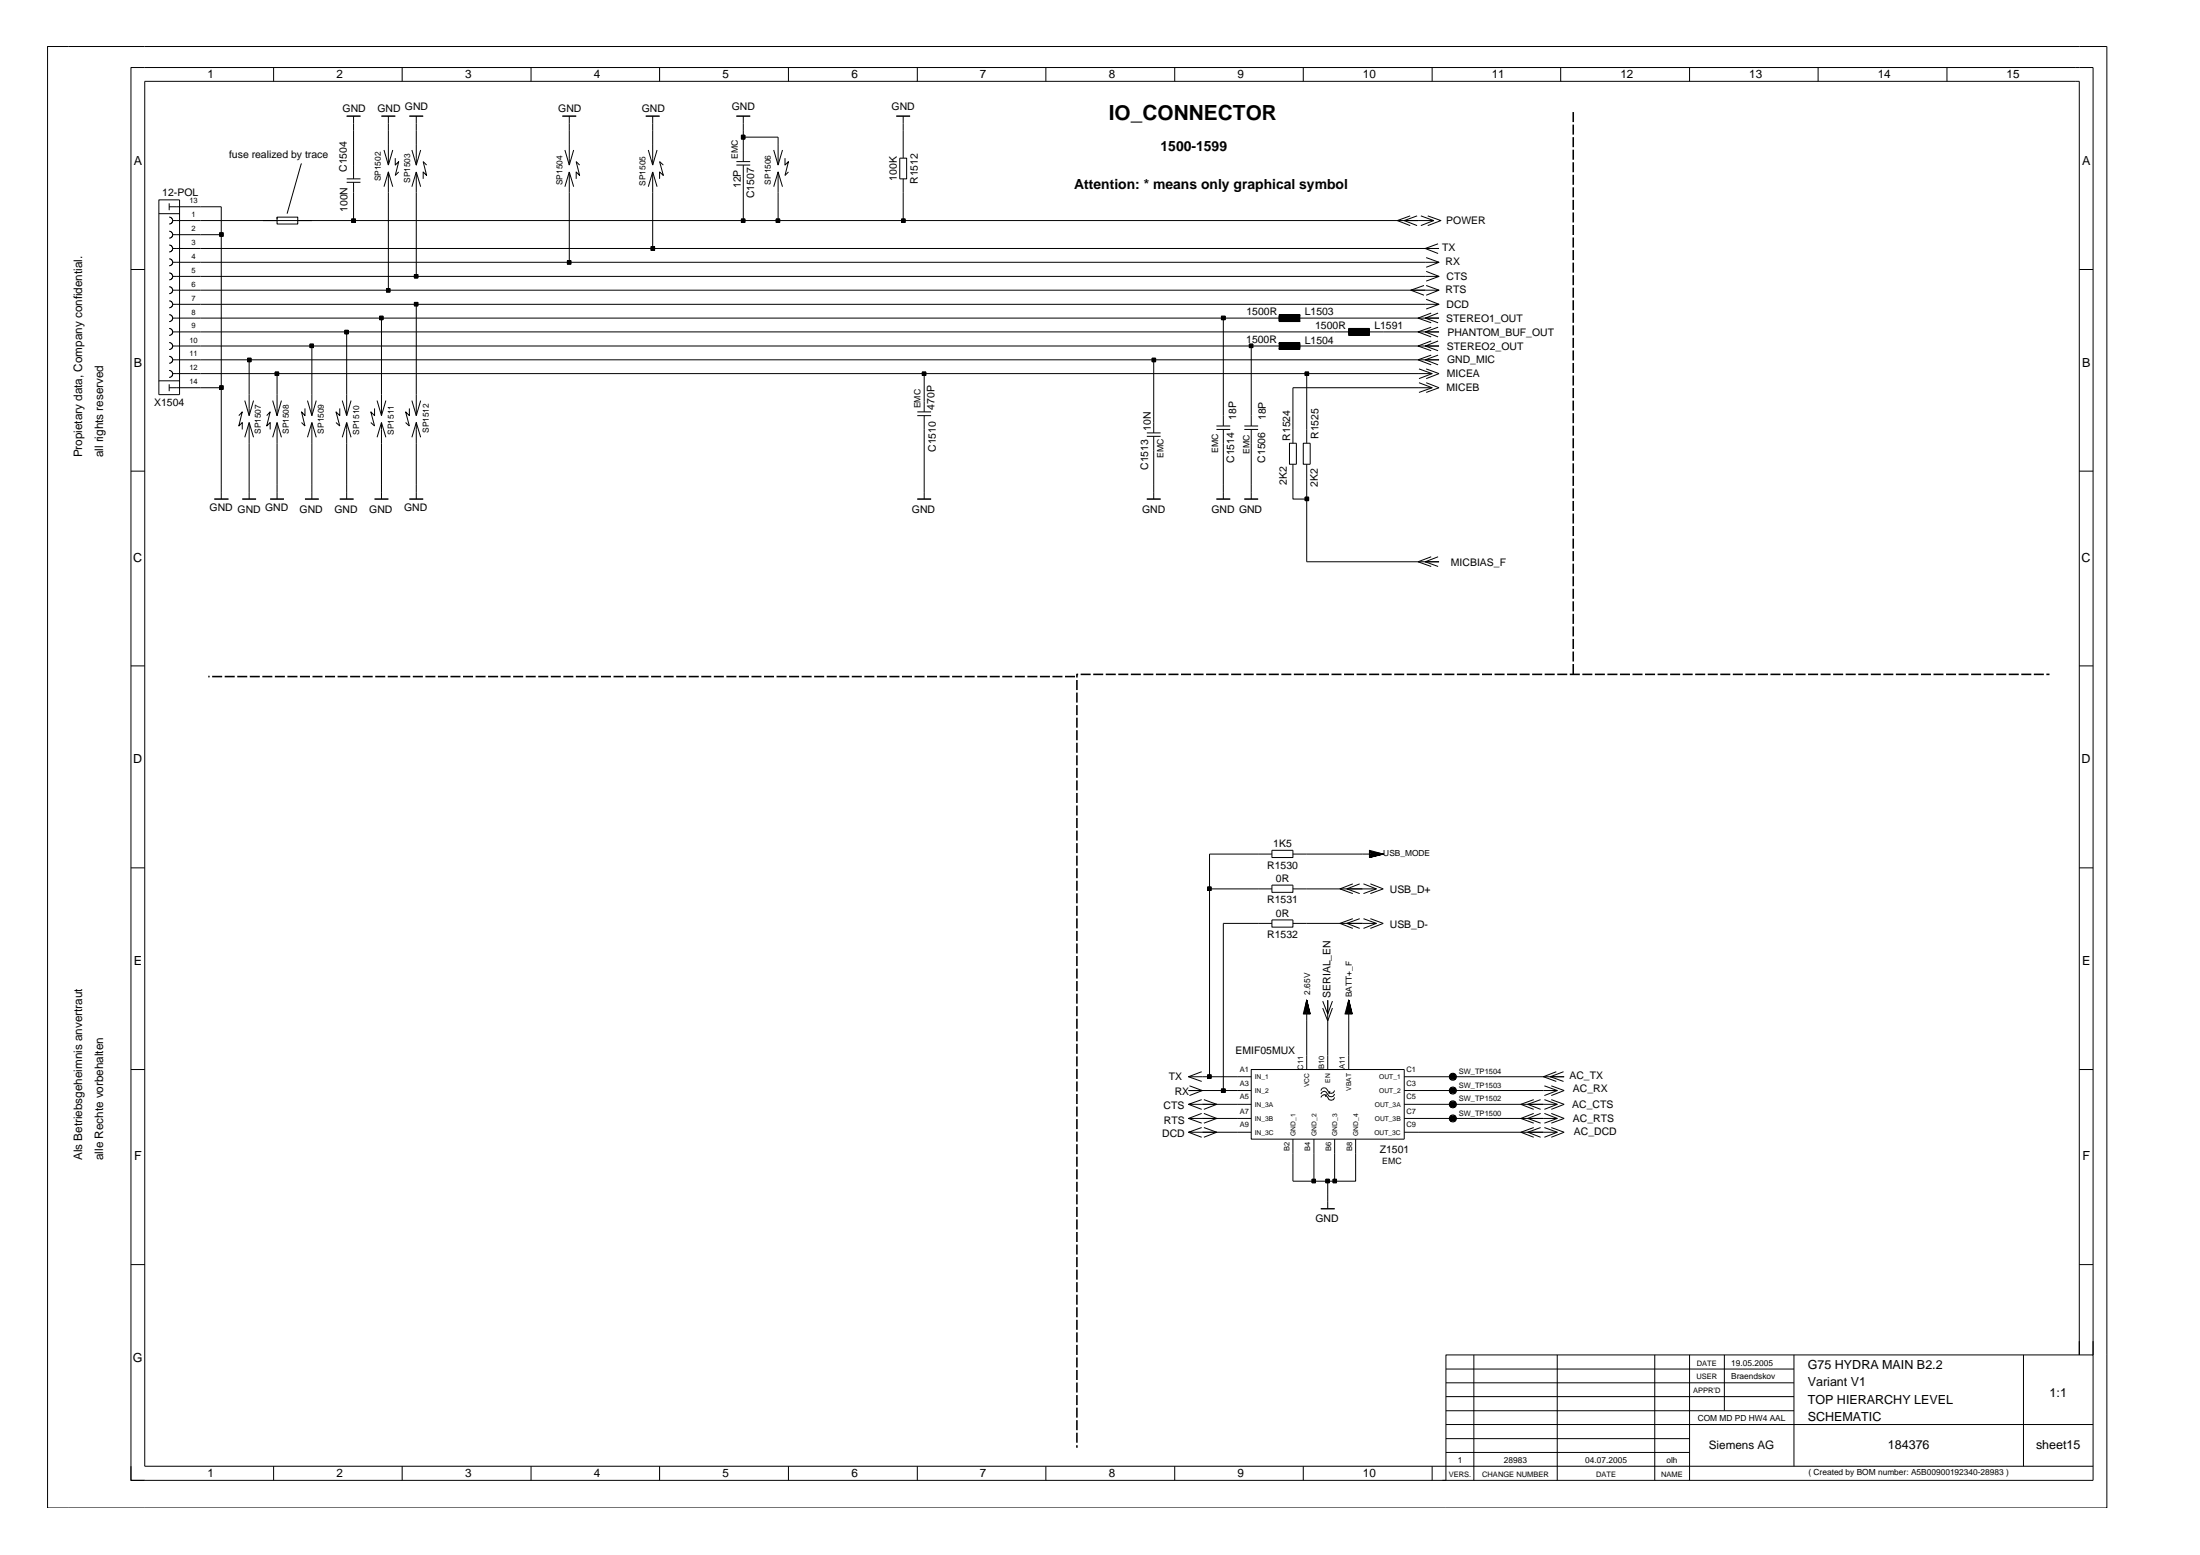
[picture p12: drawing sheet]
<svg xmlns="http://www.w3.org/2000/svg" width="594mm" height="420mm" viewBox="0 0 594 420" stroke-linecap="round" stroke-linejoin="round" font-family="sans-serif">
<g fill="none" stroke="#000" stroke-width=".27">
<path d="M12.8 12.6h556.1v394.5h-556.1zM73.9 18.2v3.8M108.6 18.2v3.8M143.4 18.2v3.8M178.1 18.2v3.8M212.9 18.2v3.8M247.7 18.2v3.8M282.4 18.2v3.8M317.2 18.2v3.8M351.9 18.2v3.8M386.7 18.2v3.8M421.4 18.2v3.8"/>
<path d="M456.2 18.2v3.8M491 18.2v3.8M525.8 18.2v3.8M93.6 31.4h3.7M95.5 31.4v16.9M103 31.4h3.7M104.9 31.4v13.2M110.5 31.4h3.8M112.4 31.4v13.2M151.9 31.4h3.7M153.7 31.4v13.2M174.4 31.4h3.7"/>
<path d="M176.2 31.4v13.2M198.9 31.4h3.7M200.2 36.5h.9v1h-.9zM200.7 31.4v12.2M200.7 37h9.4v7.6M242 31.4h3.8M243.9 31.4v11.3M42.9 54h5.6v52.5h-5.6zM42.9 57.7h5.6M45.7 58.6l.6 .2 .3 .5-.1 .8-.8 .4M45.7 55.8h14v78.9M45.7 54.9v1.9"/>
<path d="M46.6 59.5h340.6M74.8 58.6h5.6v1.9h-5.6zM74.8 58.6v.5M81.5 44.2h-.2l-3.8 13.5M93.6 48.3h3.7M93.6 49.2h3.7M95 59.1h1v1h-1zM95.5 49.2v10.3M103.7 50.4l1.2-4 1.2 4M103.7 40.5l1.2 4.1M104.9 46.4v31.9M106.1 40.5l-1.2 4.1"/>
<path d="M106.7 42.7v1.9l1-1-1 3.8 1-1M111.2 40.5l1.2 4.1 1.2-4.1M112.4 46.4v28.2M112.4 46.4l1.2 4M112.4 46.4l-1.2 4M115.2 44.6l-.9-1 .9 3.8-.9-1v1.9M152.5 40.5l1.2 4.1M153.7 46.4v24.4M153.7 46.4l1.2 4M153.7 46.4l-1.2 4M154.9 40.5l-1.2 4.1M156.5 44.6l-.9-1 .9 3.8-.9-1v1.9"/>
<path d="M175.1 40.5l1.1 4.1M176.2 46.4v20.7M176.2 46.4l1.2 4M176.2 46.4l-1.1 4M177.4 40.5l-1.2 4.1M179.1 44.6l-1-1 1 3.8-1-1v1.9M198.9 44.6h3.7M198.9 43.6h3.7M200.2 59.1h.9v1h-.9zM200.7 44.6v14.9M208.9 50.4l1.2-4 1.2 4M208.9 40.5l1.2 4.1"/>
<path d="M209.6 59.1h.9v1h-.9zM210.1 46.4v13.1M211.3 40.5l-1.2 4.1M212 42.7v1.9l.9-1-.9 3.8 .9-1M243 42.7h1.8v5.6h-1.8zM243.5 59.1h.9v1h-.9zM243.9 48.3v11.2M379.2 59.5l3.5 1.4M380.8 58.3l-3.5 1.2 3.5 1.4M382.7 58.3l-3.5 1.2h3.7M383.7 58.3l3.5 1.2-3.5 1.4M385.5 58.3l3.6 1.2-3.6 1.4"/>
<path d="M35.4 72.8h3.7M45.7 62.4l.6 .2 .3 .5-.1 .8-.8 .4M45.7 66.2l.6 .1 .3 .5-.1 .8-.8 .4M45.7 69.9l.6 .1 .3 .6-.1 .7-.8 .4M45.7 73.7l.6 .2 .3 .5-.1 .7-.8 .5M45.7 77.4l.6 .2 .3 .5-.1 .8-.8 .4M46.6 70.8h342l-3.5 1.4M46.6 74.6h342l-3.5 1.3M46.6 78.3h342l-3.5 1.4M46.6 67.1h342M46.6 63.4h13.1M59.3 62.9h1v.9h-1z"/>
<path d="M104.4 77.9h.9v1h-.9zM111.9 74.1h.9v.9h-.9zM153.2 70.4h.9v.9h-.9zM175.8 66.6h1v1h-1zM384.5 77.1l-3.5 1.2 3.5 1.4M385.1 69.5l3.5 1.3M385.1 73.3l3.5 1.3M385.1 77.1l3.5 1.2M388.3 65.8l-3.4 1.3 3.4 1.3M561.5 72.8h3.7M45.7 81.2l.6 .2 .3 .5-.1 .8-.8 .4M45.7 84.9l.6 .2 .3 .5-.1 .8-.8 .4"/>
<path d="M45.7 88.7l.6 .1 .3 .6-.1 .7-.8 .4M45.7 92.5l.6 .2 .3 .5-.1 .7-.8 .4M45.7 96.2l.6 .2 .3 .5-.1 .7-.8 .5M46.6 82.2h342l-3.5 1.2M46.6 93.4h298.8M46.6 89.6h317.6M46.6 97.1h342M66.9 96.7h.9v.9h-.9zM67.3 97.1v15.1M83.7 92.9h.9v.9h-.9zM84.2 93.4v18.8M93.1 89.2h.9v.9h-.9z"/>
<path d="M93.6 89.6v22.6M102.5 85.4h.9v.9h-.9zM103 85.9v26.3M111.9 81.6h.9v1h-.9zM112.4 82.2v30M311.1 96.7h1v.9h-1zM311.5 97.1v19.8M329.8 85.4h1v.9h-1zM330.3 85.9v29.1M337.4 92.9h.9v.9h-.9zM337.9 93.4v21.6M345.4 92.5h5.6v1.8h-5.6z"/>
<path d="M345.4 92.9h5.6h-5.6M345.4 93.2h5.6h-5.6M345.4 93.4h5.6h-5.6M345.4 93.7h5.6h-5.6M345.4 93.9h5.6h-5.6M345.4 86.7h5.6h-5.6M345.4 84.9h5.6v1.9h-5.6zM345.4 85h5.6h-5.6M345.4 85.3h5.6h-5.6M345.4 94.3h5.6M345.4 92.5h5.6M345.4 92.6h5.6"/>
<path d="M345.4 92.7h5.6M345.4 92.8h5.6M345.4 93h5.6M345.4 93.1h5.6M345.4 93.2h5.6M345.4 93.3h5.6M345.4 93.5h5.6M345.4 93.6h5.6M345.4 93.8h5.6M345.4 94h5.6M345.4 94.1h5.6M345.4 86.6h5.6"/>
<path d="M345.4 85.1h5.6M345.4 85.2h5.6M345.4 85.4h5.6M345.4 85.5h5.6M345.4 85.6h5.6M345.4 85.8h5.6M345.4 86h5.6M345.4 86.1h5.6M345.4 86.3h5.6M345.4 86.4h5.6M351 94.2h-5.6h5.6M351 92.7h-5.6h5.6"/>
<path d="M351 85.5h-5.6h5.6M351 85.7h-5.6h5.6M351 86h-5.6h5.6M351 86.2h-5.6h5.6M351 86.5h-5.6h5.6M364.2 88.7h5.6v1.8h-5.6zM364.2 90h5.6h-5.6M364.2 90.3h5.6h-5.6M364.2 90.4h5.6M364.2 90.5h5.6M364.2 88.8h5.6M364.2 88.9h5.6"/>
<path d="M364.2 89h5.6M364.2 89.2h5.6M364.2 89.3h5.6M364.2 89.4h5.6M364.2 89.5h5.6M364.2 89.7h5.6M364.2 89.8h5.6M364.2 89.9h5.6M364.2 90.1h5.6M364.2 90.2h5.6M369.8 88.8h-5.6h5.6M369.8 89.1h-5.6h5.6"/>
<path d="M369.8 89.4h-5.6h5.6M369.8 89.6h-5.6h5.6M369.8 89.9h-5.6h5.6M383.2 99.6l3.5 1.3-3.5 1.3M384.9 89.6l3.4 1.4M384.9 93.4l3.4 1.3M384.9 85.9l3.4 1.3M385.1 80.8l3.5 1.4M385.1 99.6l3.5 1.3-3.5 1.3M386.5 88.3l-3.6 1.3 3.6 1.4M386.5 92.1l-3.6 1.3 3.6 1.3M386.5 84.5l-3.6 1.4 3.6 1.3"/>
<path d="M386.5 95.9l-3.6 1.2 3.6 1.4M388.3 88.3l-3.4 1.3h3.7h-18.8M388.3 92.1l-3.4 1.3h3.7h-37.6M388.3 95.9l-3.4 1.2 3.4 1.4M388.3 84.5l-3.4 1.4h3.7h-342M42.9 102.8h5.6M45.7 100l.6 .2 .3 .5-.1 .8-.8 .4M45.7 104.7h14M45.7 103.7v1.9M46.6 100.9h340.1M59.3 104.2h1v.9h-1zM64.5 112.2l.9-1-.9 3.8 .9-.9v1.8"/>
<path d="M66.1 108.1l1.2 4.1M67.3 114.1v20.6M67.3 114.1l-1.2 4M67.3 114.1l1.2 4M68.5 108.1l-1.2 4.1M72 112.2l1-1-1 3.8 1-.9v1.8M73.6 108.1l1.2 4.1 1.2-4.1M74.3 100.4h.9v1h-.9zM74.8 100.9v11.3M74.8 114.1v20.6M74.8 114.1l-1.2 4M74.8 114.1l1.2 4"/>
<path d="M82.4 110.3v1.9l-1-1 1 3.8-1-.9M83 108.1l1.2 4.1M84.2 114.1l-1.2 4M84.2 114.1l1.2 4M84.2 114.1v20.6M85.4 108.1l-1.2 4.1M91.8 110.3v1.9l-1.1-1 1.1 3.8-1.1-.9M92.4 108.1l1.2 4.1M93.6 114.1l-1.2 4M93.6 114.1l1.2 4M93.6 114.1v20.6M94.8 108.1l-1.2 4.1"/>
<path d="M101.1 110.3v1.9l-1-1 1 3.8-1-.9M101.8 108.1l1.2 4.1M103 114.1l-1.2 4M103 114.1l1.2 4M103 114.1v20.6M104.2 108.1l-1.2 4.1M110.5 110.3v1.9l-1-1 1 3.8-1-.9M111.2 118.1l1.2-4 1.2 4M111.2 108.1l1.2 4.1M112.4 114.1v20.6M113.6 108.1l-1.2 4.1M247.7 112.2h3.7"/>
<path d="M247.7 111.2h3.7M249.1 100.4h.9v1h-.9zM249.6 100.9v10.3M249.6 112.2v22.5M309.7 117.8h3.7M309.7 116.9h3.7M311.5 117.8v16.9M328.5 115.9h3.7M328.5 115h3.7M330.3 115.9v18.8M336 115.9h3.7M336 115h3.7"/>
<path d="M337.9 115.9v18.8M348.2 119.7h1.9v5.6h-1.9zM351.9 119.7h1.9v5.6h-1.9zM352.4 100.4h1v1h-1zM352.9 100.9v18.8M383.2 103.3l3.5 1.4-3.5 1.2M385.1 103.3l3.5 1.4-3.5 1.2M386.7 104.7h-37.6v15M35.4 127.2h3.7M57.9 134.7h3.8M65.4 134.7h3.7M73 134.7h3.7"/>
<path d="M82.4 134.7h3.7M91.8 134.7h3.7M101.1 134.7h3.8M110.5 134.7h3.8M247.7 134.7h3.7M309.7 134.7h3.7M328.5 134.7h3.7M336 134.7h3.7M349.1 125.3v9.4h3.8M352.4 134.2h1v1h-1zM352.9 125.3v26.4h35.7M561.5 127.2h3.7"/>
<path d="M386.5 150.3l-3.6 1.4 3.6 1.2M388.3 150.3l-3.4 1.4 3.4 1.2M35.4 179.8h3.7M561.5 179.8h3.7M35.4 234.3h3.7M326.1 239.5h.9v.9h-.9zM326.6 240h16.9M343.5 239h5.6v1.9h-5.6zM343.5 229.6h5.6v1.9h-5.6zM343.5 230.6h-16.9v60.1M349.1 230.6h24.4l-3.7 .1M349.1 240h22.6"/>
<path d="M365.3 238.6l-3.5 1.4 3.5 1.2M367.2 238.6l-3.5 1.4 3.5 1.2M368.2 238.6l3.5 1.4-3.5 1.2M369.8 231.3l3.7-.7-3.7 .9v-1.9l3.7 1-3.7 .9M369.8 230.9l3.7-.3-3.7 .5M369.8 230.2l3.7 .4-3.7-.3M369.8 229.8l3.7 .8-3.7-.6M370 238.6l3.5 1.4-3.5 1.2M561.5 234.3h3.7M343.5 248.4h5.6v1.9h-5.6zM343.5 249.3h-13.2v45.1M349.1 249.3h22.6"/>
<path d="M365.3 248l-3.5 1.3 3.5 1.3M367.2 248l-3.5 1.3 3.5 1.3M368.2 248l3.5 1.3-3.5 1.3M370 248l3.5 1.3-3.5 1.3M352.1 273.8l.8-3.8-.5 3.8M352.5 273.8l.4-3.8-.2 3.8M353.1 273.8l-.2-3.8v18.7M353.3 273.8l-.4-3.8 .6 3.8M353.6 273.8l-.7-3.8 .9 3.8h-1.9l1-3.8 .9 3.8M357.2 270.3l1.3 3.5 1.3-3.5M357.2 272.1l1.3 3.5 1.3-3.5M358.5 270v18.7"/>
<path d="M363.4 273.8l.8-3.8-.6 3.8M363.8 273.8l.4-3.8-.2 3.8M364.4 273.8l-.2-3.8v18.7M364.5 273.8l-.3-3.8 .5 3.8M364.9 273.8l-.7-3.8 .9 3.8h-1.9l1-3.8 .9 3.8M35.4 288.7h3.7M320.9 294.4h17M320.9 290.7h17M320.9 298.1l3.6 1.4M321.2 293.1l3.5 1.3-3.5 1.4M324.5 289.3l-3.6 1.4 3.6 1.3M324.5 296.9l-3.6 1.2h17"/>
<path d="M325.1 296.9l3.5 1.2-3.5 1.4M326.1 290.2h.9v.9h-.9zM329.8 294h1v.9h-1zM337.9 288.7h41.3v18.8h-41.3zM356.7 296.3l.3-.5a1.32 1.32 0 0 1 1.9 1.1l.6 .1 .6-.1 .3-.6M356.7 294.4l.3-.6 .6-.1 .5 .1 .8 1.2 .6 .2 .6-.2 .3-.6M356.7 295.3l.3-.5 .6-.2 .5 .2 .8 1.1 .6 .2 .6-.2 .3-.6M358.1 295.3l-.2 .8M359.1 294.6l-.2 .7M379.2 298.1h41.3M379.2 294.4h41.3M391.9 297.7h.9v.9h-.9z"/>
<path d="M391.9 294h.9v.9h-.9zM391.9 290.2h.9v.9h-.9zM392.1 294.2l.4-.1 .2 .5-.6 .2-.1-.2zM392.1 290.4h.4l.2 .5-.6 .1-.1-.1zM392.1 297.8l.6 .2-.2 .5-.5-.2zM414.2 296.9l-3.5 1.2 3.5 1.4M416 296.9l-3.4 1.2 3.4 1.4M417 296.9l3.5 1.2-3.5 1.4M417 293.1l3.5 1.3-3.5 1.4M418.6 290.7l3.6 1.3M418.9 296.9l3.5 1.2-3.5 1.4M418.9 293.1l3.5 1.3-3.5 1.4"/>
<path d="M420.3 289.3l-3.5 1.4 3.5 1.3M422.2 289.3l-3.6 1.4h3.8h-43.2M561.5 288.7h3.7M320.9 305.7l3.6 1.3M320.9 301.9h17M324.5 304.4l-3.6 1.3h17M324.5 300.6l-3.6 1.3 3.6 1.3M325.1 304.4l3.5 1.3-3.5 1.3M325.1 300.6l3.5 1.3-3.5 1.3M349.1 307.5v11.4h11.3M354.3 318.4h.9v.9h-.9zM354.8 307.5v11.4"/>
<path d="M358 318.4h1v.9h-1zM358.5 318.9v7.4M360 318.4h.9v.9h-.9zM360.4 307.5v11.4M366.1 307.5v11.4h-5.7M379.2 305.7h41.3M379.2 301.9h41.3M391.9 301.4h.9v1h-.9zM392.1 301.7l.4-.1 .2 .5-.6 .2-.1-.2zM414.2 300.6l-3.5 1.3 3.5 1.3M414.2 304.4l-3.5 1.3 3.5 1.3M416 300.6l-3.4 1.3 3.4 1.3"/>
<path d="M416 304.4l-3.4 1.3 3.4 1.3M417 300.6l3.5 1.3-3.5 1.3M417 304.4l3.5 1.3-3.5 1.3M418.9 300.6l3.5 1.3-3.5 1.3M418.9 304.4l3.5 1.3-3.5 1.3M356.7 326.3h3.7M35.4 341.4h3.7M561.5 341.4h3.7M390.5 377h93.9M390.5 373.3h93.9M390.5 369.6h93.9M398 365.8v33.9"/>
<path d="M420.5 365.8v33.9M446.8 365.8v33.9M456.2 365.8v33.9M465.6 365.8v15.1M484.4 365.8v30M546.4 365.8v30M561.5 365.8v-343.8h-522.4v373.8h526.1M565.2 365.8v-347.6h-529.8v381.5h3.7M35.4 395.8v3.9h3.7M39.1 399.7h526.1v-33.9h-174.7v33.9M73.9 395.8v3.9M108.6 395.8v3.9"/>
<path d="M143.4 395.8v3.9M178.1 395.8v3.9M212.9 395.8v3.9M247.7 395.8v3.9M282.4 395.8v3.9M317.2 395.8v3.9M351.9 395.8v3.9M386.7 395.8v3.9M390.5 392.1h65.7M390.5 388.4h65.7M390.5 384.6h174.7M390.5 380.9h93.9"/>
<circle cx="392.3" cy="298.1" r=".69"/>
<circle cx="392.3" cy="290.7" r=".69"/>
<circle cx="392.3" cy="294.4" r=".69"/>
<circle cx="392.3" cy="294.4" r=".17"/>
<circle cx="392.3" cy="290.7" r=".17"/>
<circle cx="392.3" cy="298.1" r=".17"/>
<circle cx="392.3" cy="290.7" r=".94"/>
<circle cx="392.3" cy="294.4" r=".94"/>
<circle cx="392.3" cy="298.1" r=".94"/>
<circle cx="392.4" cy="294.4" r=".51"/>
<circle cx="392.4" cy="298.1" r=".51"/>
<circle cx="392.4" cy="290.7" r=".51"/>
<circle cx="392.3" cy="302" r=".69"/>
<circle cx="392.3" cy="301.9" r=".17"/>
<circle cx="392.3" cy="302" r=".94"/>
<circle cx="392.4" cy="301.9" r=".51"/>
</g>
<g fill="#000">
<path d="M59.3 62.9h1v.9h-1zM104.4 77.9h.9v1h-.9zM111.9 74.1h.9v.9h-.9zM175.8 66.6h1v1h-1zM209.6 59.1h.9v1h-.9zM243.5 59.1h.9v1h-.9zM66.9 96.7h.9v.9h-.9zM93.1 89.2h.9v.9h-.9zM102.5 85.4h.9v.9h-.9zM311.1 96.7h1v.9h-1zM329.8 85.4h1v.9h-1zM337.4 92.9h.9v.9h-.9z"/>
<path d="M59.3 104.2h1v.9h-1zM74.3 100.4h.9v1h-.9zM352.4 100.4h1v1h-1zM352.4 134.2h1v1h-1zM326.1 290.2h.9v.9h-.9zM329.8 294h1v.9h-1zM391.9 297.7h.9v.9h-.9zM391.9 294h.9v.9h-.9zM391.9 290.2h.9v.9h-.9zM354.3 318.4h.9v.9h-.9zM358 318.4h1v.9h-1zM360 318.4h.9v.9h-.9z"/>
<path d="M391.9 301.4h.9v1h-.9z"/>
<path d="M200.2 36.5h.9v1h-.9z" fill-rule="evenodd"/>
<path d="M95 59.1h1v1h-1z" fill-rule="evenodd"/>
<path d="M153.2 70.4h.9v.9h-.9z" fill-rule="evenodd"/>
<path d="M200.2 59.1h.9v1h-.9z" fill-rule="evenodd"/>
<path d="M83.7 92.9h.9v.9h-.9z" fill-rule="evenodd"/>
<path d="M111.9 81.6h.9v1h-.9z" fill-rule="evenodd"/>
<path d="M249.1 100.4h.9v1h-.9z" fill-rule="evenodd"/>
<path d="M326.1 239.5h.9v.9h-.9z" fill-rule="evenodd"/>
</g>
<g fill="none" stroke="#000" stroke-width=".42">
<path d="M424.8 30.3v2.7M424.8 33.6v2.8M424.8 37v2.7M424.8 40.4v2.7M424.8 43.8v2.7M424.8 47.2v2.7M424.8 50.6v2.7M424.8 54v2.7M424.8 57.3v2.8M424.8 60.7v2.7M424.8 64.1v2.7M424.8 67.5v2.7"/>
<path d="M424.8 70.9v2.7M424.8 74.3v2.7M424.8 77.7v2.7M424.8 81.1v2.7M424.8 84.4v2.8M424.8 87.8v2.7M424.8 91.2v2.7M424.8 94.6v2.7M424.8 98v2.7M424.8 101.4v2.7M424.8 104.8v2.7M424.8 108.1v2.8"/>
<path d="M424.8 111.5v2.7M424.8 114.9v2.7M424.8 118.3v2.7M424.8 121.7v2.7M424.8 125.1v2.7M424.8 128.5v2.7M424.8 131.9v2.7M424.8 135.2v2.8M424.8 138.6v2.7M424.8 142v2.7M424.8 145.4v2.7M424.8 148.8v2.7"/>
<path d="M424.8 152.2v2.7M424.8 155.6v2.7M424.8 158.9v2.8M424.8 162.3v2.7M424.8 165.7v2.7M424.8 169.1v2.7M424.8 172.5v2.7M424.8 175.9v2.7M424.8 179.3v2.7M56.2 182.7h.4M57.3 182.7h2.7M60.7 182.7h2.7"/>
<path d="M64.1 182.7h2.7M67.5 182.7h2.7M70.8 182.7h2.7M74.2 182.7h2.7M77.6 182.7h2.7M81 182.7h2.7M84.4 182.7h2.7M87.8 182.7h2.7M91.2 182.7h2.7M94.5 182.7h2.8M97.9 182.7h2.7M101.3 182.7h2.7"/>
<path d="M104.7 182.7h2.7M108.1 182.7h2.7M111.5 182.7h2.7M114.9 182.7h2.7M118.3 182.7h2.7M121.6 182.7h2.7M125 182.7h2.7M128.4 182.7h2.7M131.8 182.7h2.7M135.2 182.7h2.7M138.6 182.7h2.7M142 182.7h2.7"/>
<path d="M145.3 182.7h2.8M148.7 182.7h2.7M152.1 182.7h2.7M155.5 182.7h2.7M158.9 182.7h2.7M162.3 182.7h2.7M165.7 182.7h2.7M169.1 182.7h2.7M172.4 182.7h2.7M175.8 182.7h2.7M179.2 182.7h2.7M182.6 182.7h2.7"/>
<path d="M186 182.7h2.7M189.4 182.7h2.7M192.8 182.7h2.7M196.1 182.7h2.8M199.5 182.7h2.7M202.9 182.7h2.7M206.3 182.7h2.7M209.7 182.7h2.7M213.1 182.7h2.7M216.5 182.7h2.7M219.9 182.7h2.7M223.2 182.7h2.7"/>
<path d="M226.6 182.7h2.7M230 182.7h2.7M233.4 182.7h2.7M236.8 182.7h2.7M240.2 182.7h2.7M243.6 182.7h2.7M246.9 182.7h2.8M250.3 182.7h2.7M253.7 182.7h2.7M257.1 182.7h2.7M260.5 182.7h2.7M263.9 182.7h2.7"/>
<path d="M267.3 182.7h2.7M270.7 182.7h2.7M274 182.7h2.7M277.4 182.7h2.7M280.8 182.7h2.7M284.2 182.7h2.7M287.6 182.7h2.7M290.8 183.6v2.7M290.8 187v2.7M290.8 190.4v2.7M290.8 193.7v2.8M290.8 197.1v2.7"/>
<path d="M291.1 182.1h-.3v.8M291.8 182.1h2.7M295.2 182.1h2.7M298.6 182.1h2.7M302 182.1h2.7M305.4 182.1h2.7M308.8 182.1h2.7M312.1 182.1h2.7M315.5 182.1h2.7M318.9 182.1h2.7M322.3 182.1h2.7M325.7 182.1h2.7"/>
<path d="M329.1 182.1h2.7M332.5 182.1h2.7M335.8 182.1h2.8M339.2 182.1h2.7M342.6 182.1h2.7M346 182.1h2.7M349.4 182.1h2.7M352.8 182.1h2.7M356.2 182.1h2.7M359.6 182.1h2.7M362.9 182.1h2.7M366.3 182.1h2.7"/>
<path d="M369.7 182.1h2.7M373.1 182.1h2.7M376.5 182.1h2.7M379.9 182.1h2.7M383.3 182.1h2.7M386.6 182.1h2.8M390 182.1h2.7M393.4 182.1h2.7M396.8 182.1h2.7M400.2 182.1h2.7M403.6 182.1h2.7M407 182.1h2.7"/>
<path d="M410.4 182.1h2.7M413.7 182.1h2.7M417.1 182.1h2.7M420.5 182.1h2.7M423.9 182.1h2.7M427.3 182.1h2.7M430.7 182.1h2.7M434.1 182.1h2.7M437.4 182.1h2.8M440.8 182.1h2.7M444.2 182.1h2.7M447.6 182.1h2.7"/>
<path d="M451 182.1h2.7M454.4 182.1h2.7M457.8 182.1h2.7M461.2 182.1h2.7M464.5 182.1h2.7M467.9 182.1h2.7M471.3 182.1h2.7M474.7 182.1h2.7M478.1 182.1h2.7M481.5 182.1h2.7M484.9 182.1h2.7M488.2 182.1h2.8"/>
<path d="M491.6 182.1h2.7M495 182.1h2.7M498.4 182.1h2.7M501.8 182.1h2.7M505.2 182.1h2.7M508.6 182.1h2.7M512 182.1h2.7M515.3 182.1h2.7M518.7 182.1h2.7M522.1 182.1h2.7M525.5 182.1h2.7M528.9 182.1h2.7"/>
<path d="M532.3 182.1h2.7M535.7 182.1h2.7M539 182.1h2.8M542.4 182.1h2.7M545.8 182.1h2.7M549.2 182.1h2.7M552.6 182.1h.8M290.8 200.5v2.7M290.8 203.9v2.7M290.8 207.3v2.7M290.8 210.7v2.7M290.8 214.1v2.7"/>
<path d="M290.8 217.5v2.7M290.8 220.8v2.7M290.8 224.2v2.7M290.8 227.6v2.7M290.8 231v2.7M290.8 234.4v2.7M290.8 237.8v2.7M290.8 241.2v2.7M290.8 244.5v2.8M290.8 247.9v2.7M290.8 251.3v2.7M290.8 254.7v2.7"/>
<path d="M290.8 258.1v2.7M290.8 261.5v2.7M290.8 264.9v2.7M290.8 268.3v2.7M290.8 271.6v2.7M290.8 275v2.7M290.8 278.4v2.7M290.8 281.8v2.7M290.8 285.2v2.7M290.8 288.6v2.7M290.8 292v2.7M290.8 295.3v2.8"/>
<path d="M290.8 298.7v2.7M290.8 302.1v2.7M290.8 305.5v2.7M290.8 308.9v2.7M290.8 312.3v2.7M290.8 315.7v2.7M290.8 319.1v2.7M290.8 322.4v2.7M290.8 325.8v2.7M290.8 329.2v2.7M290.8 332.6v2.7M290.8 336v2.7"/>
<path d="M290.8 339.4v2.7M290.8 342.8v2.7M290.8 346.1v2.8M290.8 349.5v2.7M290.8 352.9v2.7M290.8 356.3v2.7M290.8 359.7v2.7M290.8 363.1v2.7M290.8 366.5v2.7M290.8 369.9v2.7M290.8 373.2v2.7M290.8 376.6v2.7"/>
<path d="M290.8 380v2.7M290.8 383.4v2.7M290.8 386.8v2.7M290.8 390.2v.6"/>
</g>
<text font-size="5.6" x="299.4" y="32.4">IO_CONNECTOR</text>
<g font-size="3.8">
<text x="313.4" y="40.8">1500-1599</text>
<text x="290.1" y="50.9">Attention: * means only graphical symbol</text>
</g>
<g font-size="3.4">
<text x="36.1" y="44.6">A</text>
<text x="562.2" y="44.6">A</text>
<text x="36.1" y="99">B</text>
<text x="562.2" y="99">B</text>
<text x="36" y="151.7">C</text>
<text x="562.1" y="151.7">C</text>
<text x="36" y="206.1">D</text>
<text x="562.1" y="206.1">D</text>
<text x="36.1" y="260.6">E</text>
<text x="562.2" y="260.6">E</text>
<text x="36.2" y="313.2">F</text>
<text x="562.3" y="313.2">F</text>
<text x="35.9" y="367.7">G</text>
<text x="488.2" y="369.6">G75 HYDRA MAIN B2.2</text>
<text x="488.2" y="374.3">Variant V1</text>
<text x="553.5" y="377">1:1</text>
<text x="488.2" y="383.7">SCHEMATIC</text>
<text x="488.2" y="379">TOP HIERARCHY LEVEL</text>
<text x="509.8" y="391.2">184376</text>
<text x="549.8" y="391.2">sheet15</text>
</g>
<g font-size="3.2">
<text x="56.1" y="21">1</text>
<text x="90.9" y="21">2</text>
<text x="125.6" y="21">3</text>
<text x="160.4" y="21">4</text>
<text x="195.1" y="21">5</text>
<text x="229.9" y="21">6</text>
<text x="264.6" y="21">7</text>
<text x="299.4" y="21">8</text>
<text x="334.2" y="21">9</text>
<text x="368" y="21">10</text>
<text x="402.8" y="21">11</text>
<text x="437.6" y="21">12</text>
<text x="472.3" y="21">13</text>
<text x="507.1" y="21">14</text>
<text x="541.9" y="21">15</text>
<text x="22.2" y="123.5" transform="rotate(-90 22.2 123.5)">Propietary data, Company confidential.</text>
<text x="27.8" y="123.5" transform="rotate(-90 27.8 123.5)">all rights reserved</text>
<text x="22.2" y="313.2" transform="rotate(-90 22.2 313.2)">Als Betriebsgeheimnis anvertraut</text>
<text x="27.8" y="313.2" transform="rotate(-90 27.8 313.2)">alle Rechte vorbehalten</text>
<text x="461.4" y="391.2">Siemens AG</text>
<text x="56.1" y="398.7">1</text>
<text x="90.9" y="398.7">2</text>
<text x="125.6" y="398.7">3</text>
<text x="160.4" y="398.7">4</text>
<text x="195.1" y="398.7">5</text>
<text x="229.9" y="398.7">6</text>
<text x="264.6" y="398.7">7</text>
<text x="299.4" y="398.7">8</text>
<text x="334.2" y="398.7">9</text>
<text x="368" y="398.7">10</text>
</g>
<g font-size="2.8">
<text x="197.6" y="29.7">GND</text>
<text x="240.8" y="29.7">GND</text>
<text x="92.5" y="30.3">GND</text>
<text x="101.9" y="30.3">GND GND</text>
<text x="150.8" y="30.3">GND</text>
<text x="173.3" y="30.3">GND</text>
<text x="61.9" y="42.7">fuse realized by trace</text>
<text x="93.6" y="46.4" transform="rotate(-90 93.6 46.4)">C1504</text>
<text x="43.8" y="53">12-POL</text>
<text x="200" y="50.8" transform="rotate(-90 200 50.8)">12P</text>
<text x="203.6" y="53.5" transform="rotate(-90 203.6 53.5)">C1507</text>
<text x="242.1" y="48.8" transform="rotate(-90 242.1 48.8)">100K</text>
<text x="247.8" y="49.6" transform="rotate(-90 247.8 49.6)">R1512</text>
<text x="93.8" y="57.3" transform="rotate(-90 93.8 57.3)">100N</text>
<text x="390.6" y="60.4">POWER</text>
<text x="389.4" y="67.7">TX</text>
<text x="390.4" y="71.7">RX</text>
<text x="390.6" y="75.6">CTS</text>
<text x="390.4" y="79.2">RTS</text>
<text x="390.6" y="83.2">DCD</text>
<text x="336.6" y="85.1">1500R</text>
<text x="352.3" y="85">L1503</text>
<text x="355.1" y="88.8">1500R</text>
<text x="371.1" y="88.8">L1591</text>
<text x="390.5" y="86.9">STEREO1_OUT</text>
<text x="336.5" y="92.5">1500R</text>
<text x="352.3" y="92.8">L1504</text>
<text x="390.7" y="94.4">STEREO2_OUT</text>
<text x="390.9" y="90.6">PHANTOM_BUF_OUT</text>
<text x="390.7" y="101.9">MICEA</text>
<text x="390.8" y="98.1">GND_MIC</text>
<text x="390.6" y="105.6">MICEB</text>
<text x="41.6" y="109.5">X1504</text>
<text x="252.4" y="110.7" transform="rotate(-90 252.4 110.7)">470P</text>
<text x="333.8" y="113.3" transform="rotate(-90 333.8 113.3)">18P</text>
<text x="341.8" y="113.4" transform="rotate(-90 341.8 113.4)">18P</text>
<text x="310.8" y="116.2" transform="rotate(-90 310.8 116.2)">10N</text>
<text x="348.4" y="119" transform="rotate(-90 348.4 119)">R1524</text>
<text x="356.1" y="118.5" transform="rotate(-90 356.1 118.5)">R1525</text>
<text x="252.7" y="122" transform="rotate(-90 252.7 122)">C1510</text>
<text x="333.3" y="125" transform="rotate(-90 333.3 125)">C1514</text>
<text x="341.6" y="124.9" transform="rotate(-90 341.6 124.9)">C1506</text>
<text x="310.1" y="126.9" transform="rotate(-90 310.1 126.9)">C1513</text>
<text x="347.5" y="130.8" transform="rotate(-90 347.5 130.8)">2K2</text>
<text x="355.8" y="131.5" transform="rotate(-90 355.8 131.5)">2K2</text>
<text x="56.6" y="138">GND GND GND</text>
<text x="109.1" y="138">GND</text>
<text x="80.9" y="138.4">GND</text>
<text x="90.3" y="138.4">GND</text>
<text x="99.7" y="138.4">GND</text>
<text x="246.3" y="138.4">GND</text>
<text x="308.4" y="138.5">GND</text>
<text x="327.1" y="138.4">GND GND</text>
<text x="391.8" y="152.7">MICBIAS_F</text>
<text x="343.8" y="228.7">1K5</text>
<text x="342.2" y="234.5">R1530</text>
<text x="344.5" y="238.1">0R</text>
<text x="342.2" y="243.9">R1531</text>
<text x="375.3" y="241">USB_D+</text>
<text x="344.5" y="247.5">0R</text>
<text x="375.3" y="250.4">USB_D-</text>
<text x="342.2" y="253.3">R1532</text>
<text x="359.2" y="269.4" transform="rotate(-90 359.2 269.4)">SERIAL_EN</text>
<text x="333.6" y="284.5">EMIF05MUX</text>
<text x="315.6" y="291.6">TX</text>
<text x="423.8" y="291.4">AC_TX</text>
<text x="314.2" y="299.3">CTS</text>
<text x="317.2" y="295.5">RX</text>
<text x="424.6" y="299">AC_CTS</text>
<text x="424.7" y="294.9">AC_RX</text>
<text x="314.3" y="303.4">RTS</text>
<text x="424.7" y="302.9">AC_RTS</text>
<text x="313.8" y="306.9">DCD</text>
<text x="372.6" y="311.3">Z1501</text>
<text x="425" y="306.5">AC_DCD</text>
<text x="355.2" y="330">GND</text>
</g>
<g font-size="2.3">
<text x="199.3" y="42.9" transform="rotate(-90 199.3 42.9)">EMC</text>
<text x="102.8" y="49" transform="rotate(-90 102.8 49)">SP1502</text>
<text x="110.7" y="49.4" transform="rotate(-90 110.7 49.4)">SP1503</text>
<text x="151.9" y="50" transform="rotate(-90 151.9 50)">SP1504</text>
<text x="174.3" y="50.2" transform="rotate(-90 174.3 50.2)">SP1505</text>
<text x="208.2" y="49.8" transform="rotate(-90 208.2 49.8)">SP1506</text>
<text x="248.6" y="110.3" transform="rotate(-90 248.6 110.3)">EMC</text>
<text x="70.5" y="117.2" transform="rotate(-90 70.5 117.2)">SP1507</text>
<text x="78" y="117.2" transform="rotate(-90 78 117.2)">SP1508</text>
<text x="87.5" y="117.1" transform="rotate(-90 87.5 117.1)">SP1509</text>
<text x="97" y="117.4" transform="rotate(-90 97 117.4)">SP1510</text>
<text x="106.4" y="117.4" transform="rotate(-90 106.4 117.4)">SP1511</text>
<text x="115.8" y="116.9" transform="rotate(-90 115.8 116.9)">SP1512</text>
<text x="314.2" y="123.6" transform="rotate(-90 314.2 123.6)">EMC</text>
<text x="329" y="122.4" transform="rotate(-90 329 122.4)">EMC</text>
<text x="337.4" y="122.5" transform="rotate(-90 337.4 122.5)">EMC</text>
<text x="373.5" y="231.1">USB_MODE</text>
<text x="353.8" y="268.5" transform="rotate(-90 353.8 268.5)">2.65V</text>
<text x="365" y="269.2" transform="rotate(-90 365 269.2)">BATT+_F</text>
<text x="373.3" y="314.3">EMC</text>
<text x="467.5" y="368.7">19.05.2005</text>
<text x="467.5" y="372.4">Braendskov</text>
<text x="458.5" y="383.7">COM MD PD HW4 AAL</text>
<text x="393.6" y="394.9">1</text>
<text x="406.1" y="394.9">28983</text>
<text x="428.1" y="394.9">04.07.2005</text>
<text x="450" y="394.9">olh</text>
<text x="488.4" y="398.2">( Created by BOM number: A5B00900192340-28983 )</text>
</g>
<g font-size="2">
<text x="51.2" y="54.9">13</text>
<text x="51.7" y="58.6">1</text>
<text x="51.7" y="62.4">2</text>
<text x="51.7" y="66.2">3</text>
<text x="51.7" y="69.9">4</text>
<text x="51.7" y="73.7">5</text>
<text x="51.7" y="77.4">6</text>
<text x="51.7" y="81.1">7</text>
<text x="51.7" y="84.9">8</text>
<text x="51.7" y="88.7">9</text>
<text x="51.2" y="92.5">10</text>
<text x="51.2" y="99.9">12</text>
<text x="51.2" y="96.2">11</text>
<text x="51.2" y="103.7">14</text>
<text x="334.8" y="289.3">A1</text>
<text x="334.8" y="293.1">A3</text>
<text x="351.9" y="288.7" transform="rotate(-90 351.9 288.7)">C11</text>
<text x="357.6" y="288.7" transform="rotate(-90 357.6 288.7)">B10</text>
<text x="363.2" y="288.7" transform="rotate(-90 363.2 288.7)">A11</text>
<text x="379.8" y="289.3">C1</text>
<text x="379.8" y="293.1">C3</text>
<text x="393.9" y="293.6">SW_TP1503</text>
<text x="393.9" y="289.9">SW_TP1504</text>
<text x="334.8" y="296.8">A5</text>
<text x="379.8" y="296.8">C5</text>
<text x="393.9" y="297.4">SW_TP1502</text>
<text x="334.8" y="300.6">A7</text>
<text x="334.8" y="304.4">A9</text>
<text x="379.8" y="300.6">C7</text>
<text x="379.8" y="304.4">C9</text>
<text x="393.9" y="301.2">SW_TP1500</text>
<text x="348.2" y="310.7" transform="rotate(-90 348.2 310.7)">B2</text>
<text x="353.8" y="310.7" transform="rotate(-90 353.8 310.7)">B4</text>
<text x="359.5" y="310.7" transform="rotate(-90 359.5 310.7)">B6</text>
<text x="365.1" y="310.7" transform="rotate(-90 365.1 310.7)">B8</text>
<text x="458.2" y="368.7">DATE</text>
<text x="457.2" y="376.1">APPR’D</text>
<text x="458.1" y="372.4">USER</text>
<text x="391.2" y="398.7">VERS.</text>
<text x="400.2" y="398.7">CHANGE NUMBER</text>
<text x="431" y="398.7">DATE</text>
<text x="448.6" y="398.7">NAME</text>
</g>
<g font-size="1.8">
<text x="338.8" y="291.3">IN_1</text>
<text x="353.5" y="293.6" transform="rotate(-90 353.5 293.6)">VCC</text>
<text x="359.2" y="292.3" transform="rotate(-90 359.2 292.3)">EN</text>
<text x="372.5" y="291.3">OUT_1</text>
<text x="338.8" y="295.1">IN_2</text>
<text x="338.8" y="298.8">IN_3A</text>
<text x="364.9" y="294.5" transform="rotate(-90 364.9 294.5)">VBAT</text>
<text x="371.2" y="298.8">OUT_3A</text>
<text x="372.5" y="295.1">OUT_2</text>
<text x="338.8" y="302.6">IN_3B</text>
<text x="371.2" y="302.6">OUT_3B</text>
<text x="338.8" y="306.3">IN_3C</text>
<text x="349.8" y="306.6" transform="rotate(-90 349.8 306.6)">GND_1</text>
<text x="355.5" y="306.6" transform="rotate(-90 355.5 306.6)">GND_2</text>
<text x="361.1" y="306.6" transform="rotate(-90 361.1 306.6)">GND_3</text>
<text x="366.7" y="306.6" transform="rotate(-90 366.7 306.6)">GND_4</text>
<text x="371.1" y="306.3">OUT_3C</text>
</g>
<g font-size="1.7">
<text x="392.3" y="290.7">-</text>
<text x="392.3" y="294.4">-</text>
<text x="392.3" y="298.1">-</text>
<text x="392.3" y="301.9">-</text>
</g>
</svg>
